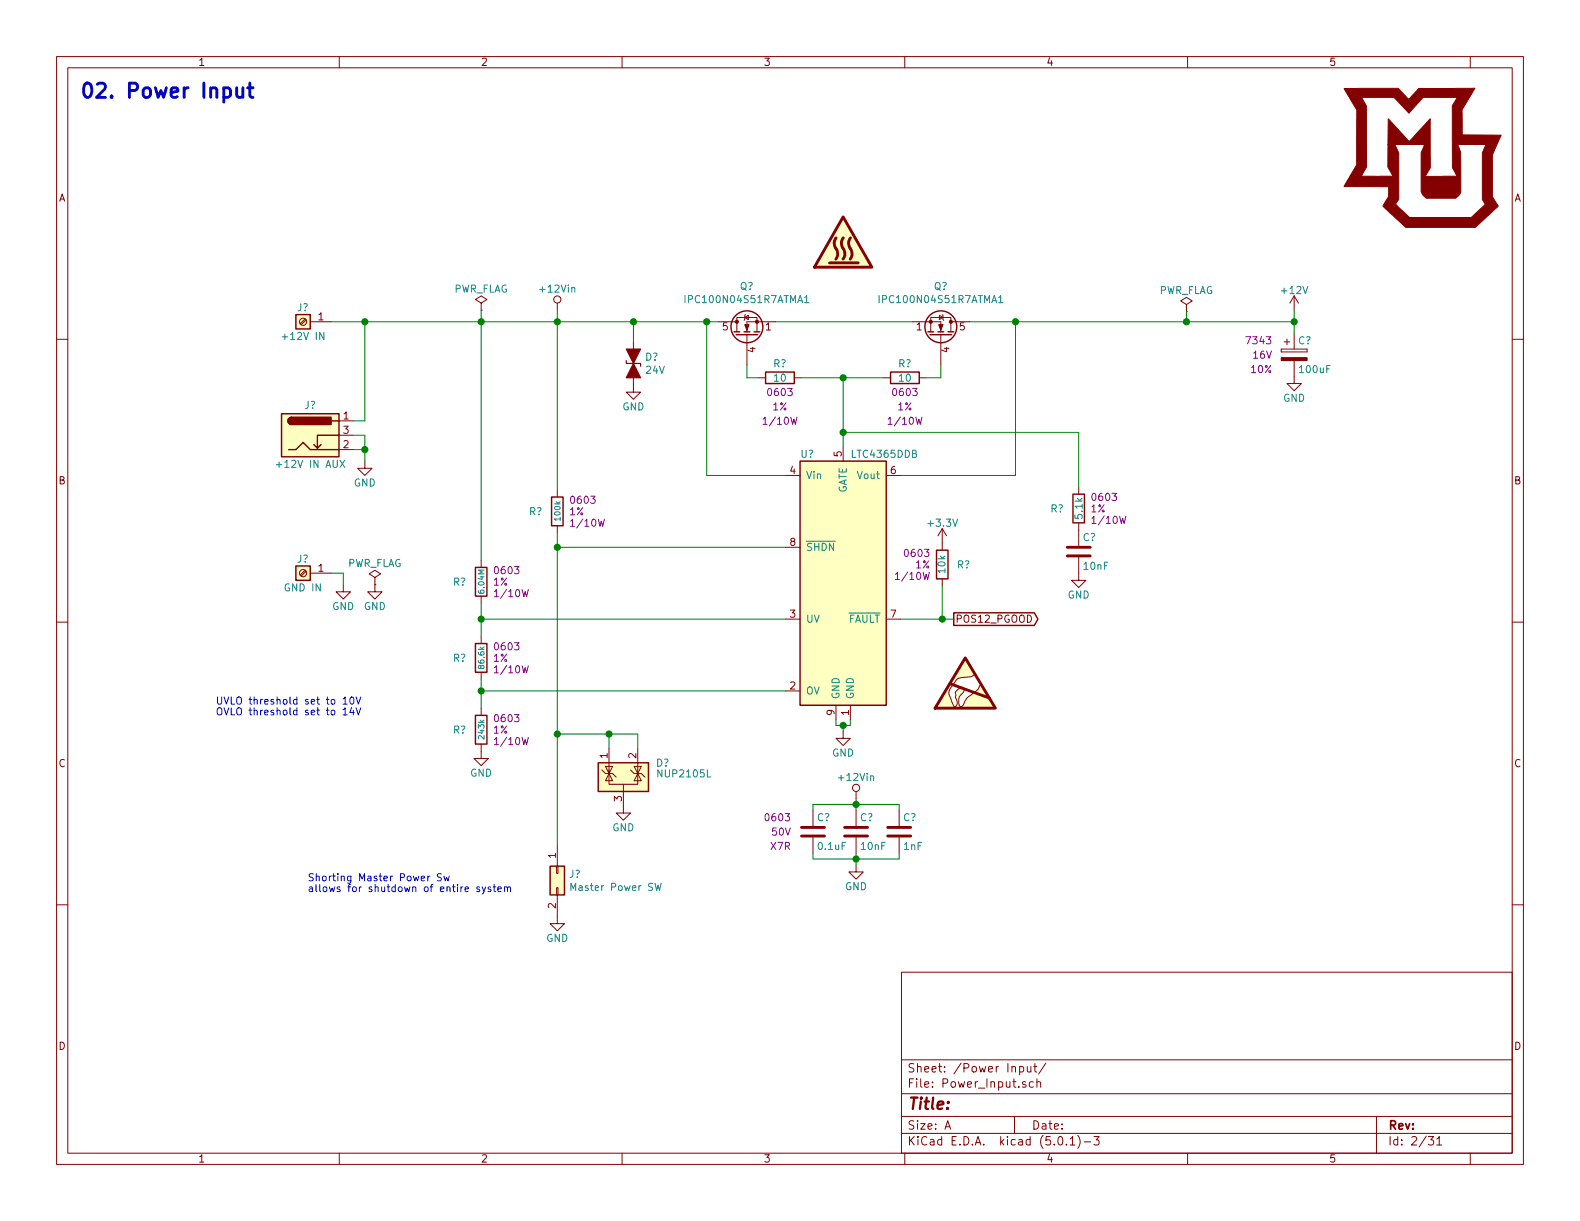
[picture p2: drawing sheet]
<svg xmlns="http://www.w3.org/2000/svg" width="279mm" height="216mm" viewBox="0 0 279 216" stroke-linecap="round" stroke-linejoin="round" font-family="sans-serif">
<g fill="none" stroke="#840000" stroke-width=".18">
<path d="M10 10h259.4v195.9h-259.4zM12 12h255.4v191.9h-255.4zM60 10v2M110 10v2M160 10v2M210 10v2M260 10v2M10 60h2M53.9 56.4l-.8 .8M54.1 56.6l-.8 .8M54.9 56.9h3.8M85.1 53.6l1-.6-1-.7-1 .7 1 .6v1.3"/>
<path d="M85.1 54.9h.1M98.6 53.6v1.3M127 56.9h3.3M130.3 56.9v-.8h3.6v2.6M130.3 56.9v1.8M131.7 56.1l.6-.3v.7zM131.8 55.6l-.1 .2v.7l-.1 .1M132.1 59.2v5.3M137.2 56.9h-5.1v1.8M161.3 56.9h5.1v1.8M166.1 55.8l.7 .3-.7 .4zM166.4 59.2v5.3"/>
<path d="M166.6 55.6l.2 .2v.7l.1 .1M168.1 56.9v-.8h-3.5v2.6M168.1 56.9h3.3M168.1 56.9v1.8M209.8 53.8l1-.6-1-.6-1 .6 1 .6v1.3M209.8 55.1h.1M227.6 59.9v1.1M228.9 52.3v2.6M228.9 58.9v2.8M228.9 52.3l-.8 1.3M228.9 52.3l.7 1.3M267.4 60h2"/>
<path d="M59.9 74.4h2.6M59.9 79.5h2.6M59.9 77h2.6M112 60.5v8.8h1.3l-1.3 1.3-1.3-1.3h1.3M134.1 66.8h1.3M140.5 66.8h1.2M149.1 79v2.5M156.2 66.8h1.3M162.6 66.8h1.2M226.6 61.7v.5zM226.6 62.2h4.5zM226.6 61.7h4.5z"/>
<path d="M227.1 60.5h1M228.9 63.8v4h1.2l-1.2 1.3-1.3-1.3h1.3M231.1 61.7v.5zM64.5 81.5v1.3h1.3l-1.3 1.3-1.3-1.3h1.3M85.1 99.1v1.2M98.6 86.6v1.3M98.6 93v1.2M138.9 84.1h2.6M138.9 96.8h2.6M156.7 84.1h2.6M166.6 93.5v3.8M166.6 93.5l-.7 1.2"/>
<path d="M166.6 93.5l.8 1.2M190.8 98.6v4h1.2l-1.2 1.3-1.3-1.3h1.3M190.8 86.1v1.3M190.8 92.5v4M10 110h2M53.9 100.8l-.8 .9M54.1 101l-.8 .9M54.9 101.3h3.8M60.7 103.4v1.2h1.3l-1.3 1.3-1.3-1.3h1.3M66.3 103.4v1.2h1.3l-1.3 1.3-1.3-1.3h1.3M66.3 102.1l1-.6-1-.7-1 .7 1 .6v1.3M66.3 103.4h.1"/>
<path d="M85.1 105.4v1.3M85.1 112.5v1.3M85.1 118.9v1.2M138.9 109.5h2.6M156.7 109.5h2.6M166.6 102.4v1.2M170.6 116.3l1.8 2.9-.6 .4-1.4 .2a1.5 1.5 0 0 0-1.7 1l-.1 .2a1.84 1.84 0 0 0-.4 2.7l.1 .3a1.05 1.05 0 0 0 .6 .9 .98 .98 0 0 0 .1-1.5v-.4a.98 .98 0 0 1 .6-1.3 .48 .48 0 0 1 .6-.1 .48 .48 0 0 1 .3 .5l-.1 .3a1.94 1.94 0 0 0-.7 2.4l.1 .1h.4a5.8 5.8 0 0 1 2.5-2.8l.4-.4a.75 .75 0 0 1 .5-.7l2.5 4.3h-10.8zM267.4 110h2M85.1 131.6v2.5h1.3l-1.3 1.3-1.3-1.3h1.3M85.1 125.2v1.3M106.4 136.1l.7 .7h1.2l.7 .6M107.7 136.8v1.9h5.1v-1.9"/>
<path d="M107.7 136.8l.6 1.2h-1.2zM107.7 136.1v.7l.6-1.3h-1.2l.6 1.3M107.7 132.3v4.5M110.2 138.7v5.1h1.3l-1.3 1.2-1.2-1.2h1.2M111.5 136.1l.6 .7h1.3l.6 .6M112.1 135.5h1.3l-.6 1.3zM112.8 136.8l.6 1.2h-1.3zM112.8 132.3v4.5M138.9 122.2h2.6M147.8 124.7v2.6M149.1 129.3v1.3h1.3l-1.3 1.2-1.3-1.2h1.3M150.4 124.7v2.6"/>
<path d="M151.4 140v1.2M10 160h2M98.4 153.2h.3v1.2h-.3zM98.4 157h.3v1.2h-.3zM98.6 158.2v5.1h1.2l-1.2 1.3-1.3-1.3h1.3M98.6 149.4v3.8M143.8 143.3v2.8M143.8 148.1v2.8M151.4 152.9v1.3h1.3l-1.3 1.2-1.3-1.2h1.3M151.4 143.3v2.8M151.4 148.1v2.8M159 143.3v2.8"/>
<path d="M159 148.1v2.8M267.4 160h2M159.4 171.9h108v32h-108zM159.4 197.4h108M159.4 193.4h108M159.4 187.4h108M167.1 199.7l.5-1.5 .5 1.5M167.2 199.2h.8M179.4 197.4v3M180.3 188.6h.4l.3 .2-.1 .6-.2 .2-.4-.1M180.3 188.6v1.5M181.4 191.3a.37 .37 0 0 0-.6 .2l.1 .2 .5 .1 .1 .2-.3 .3-.4-.1"/>
<path d="M181.7 188.6v.9l.4 .1 .2-.2M182.3 188.6v1M182.7 191.3h-.4l-.3 .2 .1 .6 .2 .2 .4-.1M182.8 188.6h.6M183 188.1v1.3l.4 .2M183.4 191.4v-.1a.37 .37 0 0 1 .6 .2v.8M183.4 190.8v1.5M184.9 188l-1.2 1.9M243.4 197.4v6.5M60 203.9v2M110 203.9v2M159.4 200.4h108"/>
<path d="M160 203.9v2M187.2 201.1l.4-.1a.94 .94 0 0 1 0 1.5 .79 .79 0 0 1-.4-1.4zM188.6 202.3v.2M189.2 201.4l.5-.4v1.5M189.2 202.5h.9M190.6 200.8a1.71 1.71 0 0 1 0 2.2M191.7 201.9h1.2M193.4 201h1l-.5 .5 .4 .2v.6l-.2 .2-.7-.2M210 203.9v2M252.6 201h.9l-.5 .5 .4 .2v.6l-.2 .2-.6-.2M254.1 201.4l.4-.4v1.5M254.1 202.5h.8"/>
<path d="M260 203.9v2"/>
<circle cx="53.6" cy="56.9" r=".63"/>
<circle cx="98.6" cy="53" r=".63"/>
<circle cx="53.6" cy="101.3" r=".63"/>
<circle cx="151.4" cy="139.3" r=".63"/>
</g>
<g fill="none" stroke="#008400" stroke-width=".18">
<path d="M58.7 56.9h68.3M64.5 56.9v17.5h-2M85.1 54.9v44.2M98.6 54.9v31.7M112 56.9v3.6M125 56.9v27.2h13.9M137.2 56.9h24.1M171.4 56.9h57.5M179.6 56.9v27.2h-20.3M209.8 55.1v1.8M228.9 54.9v4M62.5 77h2v4.5"/>
<path d="M62.5 79.5h2M132.1 64.5v2.3h2M141.7 66.8h14.5M149.1 66.8v12.2M149.1 76.5h41.7v9.6M166.4 64.5v2.3h-2.6M98.6 94.2v55.2M98.6 96.8h40.3M58.7 101.3h2v2.1M85.1 106.7v5.8M85.1 109.5h53.8M159.3 109.5h9.4"/>
<path d="M166.6 103.6v5.9M85.1 120.1v5.1M85.1 122.2h53.8M98.6 129.8h14.2v2.5M107.7 129.8v2.5M147.8 127.3v1h2.6v-1M149.1 128.3v1M143.8 150.9v1h15.2v-1M143.8 143.3v-1.1h15.2v1.1M151.4 141.2v2.1M151.4 150.9v2"/>
</g>
<g fill="#008400" stroke="#008400" stroke-width=".25">
<circle cx="149.1" cy="128.3" r=".51"/>
<circle cx="151.4" cy="151.9" r=".51"/>
<circle cx="151.4" cy="142.2" r=".51"/>
<circle cx="85.1" cy="122.2" r=".51"/>
<circle cx="85.1" cy="109.5" r=".51"/>
<circle cx="149.1" cy="66.8" r=".51"/>
<circle cx="149.1" cy="76.5" r=".51"/>
<circle cx="98.6" cy="56.9" r=".51"/>
<circle cx="85.1" cy="56.9" r=".51"/>
<circle cx="179.6" cy="56.9" r=".51"/>
<circle cx="209.8" cy="56.9" r=".51"/>
<circle cx="166.6" cy="109.5" r=".51"/>
<circle cx="228.9" cy="56.9" r=".51"/>
<circle cx="125" cy="56.9" r=".51"/>
<circle cx="112" cy="56.9" r=".51"/>
<circle cx="98.6" cy="96.8" r=".51"/>
<circle cx="98.6" cy="129.8" r=".51"/>
<circle cx="107.7" cy="129.8" r=".51"/>
<circle cx="64.5" cy="79.5" r=".51"/>
<circle cx="64.5" cy="56.9" r=".51"/>
</g>
<g fill="none" stroke="#840000" stroke-width=".25">
<path d="M52.3 55.6h2.6v2.6h-2.6zM129.8 58.7h1M130.2 59.2h3.8M131.6 58.7h1M133.3 58.7h1.1M164.1 58.7h1M164.5 59.2h3.8M165.9 58.7h1M167.6 58.7h1.1M49.8 73.2h10.1v7.6h-10.1zM51.1 79.5h1.2l1.3-1.3 1.3 1.3h5M51.6 73.8a.63 .63 0 0 0-.7 .6 .63 .63 0 0 0 .7 .7"/>
<path d="M56.8 78.6l-.7 .6M58.7 74.4h1.2M59.9 77h-3.8v2.2l-.6-.6M135.4 65.8h5.1v2h-5.1zM157.5 65.8h5.1v2h-5.1zM97.5 87.9h2.1v5.1h-2.1zM141.5 81.5h15.2v43.2h-15.2zM165.6 97.3h2v5.1h-2zM189.7 87.4h2.1v5.1h-2.1zM52.3 100.1h2.6v2.5h-2.6zM84.1 100.3h2v5.1h-2zM84.1 113.8h2v5.1h-2z"/>
<path d="M168.7 108.4h14.2l.6 1.1-.6 1.1h-14.2zM84.1 126.5h2v5.1h-2zM105.8 134.9h8.9v5.1h-8.9zM97.3 153.2h2.5v5h-2.5z"/>
<circle cx="132.1" cy="57.8" r="2.82"/>
<circle cx="166.4" cy="57.8" r="2.82"/>
</g>
<g fill="none" stroke="#840000" stroke-width=".51">
<path d="M149.1 38.4l5.1 8.8h-10.2zM146.7 46.5h5.1M147.9 42.1a1.91 1.91 0 0 0 .2 2.3v.7l-.3 .7M149.1 42.1a1.91 1.91 0 0 0 .2 2.3l.1 .7-.3 .7M150.4 42.1a1.91 1.91 0 0 0 .2 2.3l.1 .7-.4 .7M188.7 98.3h4.1M188.7 96.8h4.1M170.7 116.3l5.3 8.9h-10.6zM168 120.9l7 2.5M141.7 147.8h4.1M141.7 146.3h4.1M149.4 147.8h4"/>
<path d="M149.4 146.3h4M157 147.8h4M157 146.3h4"/>
</g>
<g fill="#840000" stroke="#840000" stroke-width=".18">
<path d="M226.6 63.2h4.5v.6h-4.5z"/>
<path d="M131.7 57.4h.8l-.4 1z"/>
<path d="M166 57.4h.8l-.4 1z"/>
<path d="M237.7 15.6h9.6l1.8 2 1.8-2h9.9l-2.3 3.8 .1 4.5h6.9l-1.6 3.5v7.4l1 1.6-4 3.8h-12.3l-4-3.8 .9-1.6 .1-1.8h-7.9l1.1-1.9h7.5l-.9-1.6v-3.9h1.3l.6 1.4v8.3l-.5 .8 2.5 2.4h10.9l2.5-2.4-.6-.8v-8.3l.7-1.4h-5l.5 1.3v7.1l-.9 1.1h-5.2l-.7-.7-.2-.5v-6.9l.6-1.4h-6.5l.1-4.6 3.7 4 3.7-4v8.7l-.9 1.5 5.7-.1-.9-1.4v-11l.9-1.5h-6l-2.6 2.8-2.6-2.8h-5.7l.8 1.5 .1 10.8-1 1.6h-1.9l1.1-1.9v-9.8z"/>
<circle cx="133.9" cy="56.9" r=".28"/>
<circle cx="130.3" cy="56.9" r=".28"/>
<circle cx="164.6" cy="56.9" r=".28"/>
<circle cx="168.1" cy="56.9" r=".28"/>
</g>
<g fill="#840000" stroke="#840000" stroke-width=".2">
<path d="M110.7 61.7h2.6l-1.3 2.6z"/>
<path d="M112 64.3l1.3 2.5h-2.6z"/>
</g>
<path d="M110.7 63.8v.5h2.6v.5" fill="none" stroke="#840000" stroke-width=".2"/>
<g fill="#ffffc2" stroke="#ffffc2" stroke-width=".18">
<path d="M52.3 55.6h2.6v2.6h-2.6z"/>
<path d="M141.5 81.5h15.2v43.2h-15.2z"/>
<path d="M52.3 100.1h2.6v2.5h-2.6z"/>
<path d="M97.3 153.2h2.5v5h-2.5z"/>
<path d="M105.8 134.9h8.9v5.1h-8.9z"/>
<path d="M170.6 116.3l1.8 2.9-.6 .4-1.4 .2a1.5 1.5 0 0 0-1.7 1l-.1 .2a1.84 1.84 0 0 0-.4 2.7l.1 .3a1.05 1.05 0 0 0 .6 .9 .98 .98 0 0 0 .1-1.5v-.4a.98 .98 0 0 1 .6-1.3 .48 .48 0 0 1 .6-.1 .48 .48 0 0 1 .3 .5l-.1 .3a1.94 1.94 0 0 0-.7 2.4l.1 .1h.4a5.8 5.8 0 0 1 2.5-2.8l.4-.4a.75 .75 0 0 1 .5-.7l2.5 4.3h-10.8z"/>
<path d="M149.1 38.4l5.1 8.8h-10.2z"/>
<path d="M49.8 73.2h10.1v7.6h-10.1z"/>
</g>
<path d="M121.1 52.2v1.3M142.3 52.6l.3-.4v1.3M142.3 53.5h.7M155.4 52.2v1.3M176.6 52.6l.4-.4v1.3M176.6 53.5h.7M48.9 82.2h.9M60.1 81.4l.9 1.3M61 81.4l-.9 1.3M101 157.5v-1.3l.4 .9 .4-.9v1.3M115.8 156.2l.3 1.3 .3-1 .2 1 .3-1.3" fill="none" stroke="#008484" stroke-width=".18"/>
<g fill="#840000" stroke="#840000" stroke-width=".25">
<path d="M51.1 74l.5-.2v1.3a.64 .64 0 0 1-.6-.4 .64 .64 0 0 1 .1-.7z"/>
<path d="M51.6 73.8h6.9v1.3h-6.9z"/>
</g>
<g fill="none" stroke="#0000c2" stroke-width=".18">
<path d="M60.7 123.6l.3-.4v1.3M60.7 125.5l.3-.4v1.3M60.7 124.5h.7M60.7 126.4h.7M62 123.4l.2-.2a.69 .69 0 0 1 .4 .7 .69 .69 0 0 1-.4 .6l-.3-.2v-.3zM62.2 125.1l-.3 .9h.8M62.5 125.6v.8M63 123.2l.4 1.3 .4-1.3M63 125.1l.4 1.3 .4-1.3M76 154.9l-.4 .2M78.1 154.6l-.5-.1-.2 .1v.4l.6 .2 .1 .3-.3 .3-.5-.1M78.5 154.9l.2 .9 .3-.7 .2 .7 .3-.9"/>
<path d="M84.8 156.9l-.3-.1-.2 .2 .1 .2 .4 .1v.3h-.5M85.3 156.8l.3 .9M85.9 156.8l-.5 1.2-.1 .1M86.8 156.9l-.3-.1-.2 .2 .1 .2 .4 .1v.3h-.5M87.2 156.8h.5M87.4 156.4v1.1l.3 .2M88 157.2l.6-.1v-.2l-.4-.1-.2 .2 .1 .6h.5M89.2 156.9l.2-.1 .3 .1v.8M89.2 156.8v.9M89.7 157l.2-.2 .3 .1 .1 .8"/>
</g>
<path d="M41.9 15.5v1.3l.1 .3a.66 .66 0 0 0 1-.1M43 15.5v1.7M43.8 15.5h1M44.2 14.7v2.1l.1 .3 .5 .1" fill="none" stroke="#0000c2" stroke-width=".51"/>
<text font-size="3.5" fill="#0000c2" x="14" y="17.3">02. Power Input</text>
<text font-size="2.8" fill="#840000" x="160.4" y="196.2">Title:</text>
<g font-size="2.1" fill="#840000">
<text x="160.4" y="189.6">Sheet: /Power Input/</text>
<text x="160.4" y="192.3">File: Power_Input.sch</text>
<text x="160.4" y="202.5">KiCad E.D.A. kicad (5.0.1)-3</text>
<text x="160.4" y="199.7">Size: A</text>
<text x="182.4" y="199.7">Date:</text>
<text x="245.4" y="199.7">Rev:</text>
<text x="245.4" y="202.5">Id: 2/31</text>
</g>
<g font-size="1.8" fill="#840000">
<text x="35" y="11.6">1</text>
<text x="85" y="11.6">2</text>
<text x="135" y="11.6">3</text>
<text x="185" y="11.6">4</text>
<text x="235" y="11.6">5</text>
<text x="10.4" y="35.6">A</text>
<text x="267.8" y="35.6">A</text>
<text x="56.3" y="56.6">1</text>
<text x="127.8" y="58.4">5</text>
<text x="135.4" y="58.4">1</text>
<text x="162.1" y="58.4">1</text>
<text x="169.7" y="58.4">5</text>
<text x="133.6" y="62.3" transform="rotate(-90 133.6 62.3)">4</text>
<text x="167.9" y="62.3" transform="rotate(-90 167.9 62.3)">4</text>
<text x="60.7" y="74.2">1</text>
<text x="60.7" y="76.7">3</text>
<text x="60.7" y="79.2">2</text>
<text x="139.7" y="83.8">4</text>
<text x="148.8" y="80.7" transform="rotate(-90 148.8 80.7)">5</text>
<text x="157.5" y="83.8">6</text>
<text x="10.4" y="85.6">B</text>
<text x="267.8" y="85.6">B</text>
<text x="56.3" y="101.1">1</text>
<text x="139.7" y="96.5">8</text>
<text x="139.7" y="109.2">3</text>
<text x="157.5" y="109.2">7</text>
<text x="168.9" y="110.1">POS12_PGOOD</text>
<text x="139.7" y="121.9">2</text>
<text x="147.6" y="126.5" transform="rotate(-90 147.6 126.5)">9</text>
<text x="150.1" y="126.5" transform="rotate(-90 150.1 126.5)">1</text>
<text x="10.4" y="135.6">C</text>
<text x="107.4" y="134.1" transform="rotate(-90 107.4 134.1)">1</text>
<text x="112.5" y="134.1" transform="rotate(-90 112.5 134.1)">2</text>
<text x="267.8" y="135.6">C</text>
<text x="110" y="141.7" transform="rotate(-90 110 141.7)">3</text>
<text x="98.3" y="151.7" transform="rotate(-90 98.3 151.7)">1</text>
<text x="98.3" y="160.6" transform="rotate(-90 98.3 160.6)">2</text>
<text x="10.4" y="185.6">D</text>
<text x="267.8" y="185.6">D</text>
<text x="35" y="205.5">1</text>
<text x="85" y="205.5">2</text>
<text x="135" y="205.5">3</text>
<text x="185" y="205.5">4</text>
<text x="235" y="205.5">5</text>
</g>
<g font-size="1.8" fill="#008484">
<text x="80.1" y="51.7">PWR_FLAG</text>
<text x="95.7" y="51.7">+12Vin</text>
<text x="121.7" y="53.6">IPC100N04S51R7ATMA1</text>
<text x="130.8" y="51.3">Q?</text>
<text x="156.1" y="53.6">IPC100N04S51R7ATMA1</text>
<text x="165.2" y="51.3">Q?</text>
<text x="204.9" y="52">PWR_FLAG</text>
<text x="226.8" y="52">+12V</text>
<text x="52.6" y="55">J?</text>
<text x="50.4" y="60.1">+12V IN</text>
<text x="114.1" y="63.8">D?</text>
<text x="136.8" y="64.9">R?</text>
<text x="158.9" y="64.9">R?</text>
<text x="229.6" y="60.9">C?</text>
<text x="229.9" y="66">100uF</text>
<text x="114.3" y="66.1">24V</text>
<text x="137" y="67.5">10</text>
<text x="159.1" y="67.5">10</text>
<text x="226.9" y="71">GND</text>
<text x="53.8" y="72.3">J?</text>
<text x="110.1" y="72.6">GND</text>
<text x="49.5" y="82.7">+12V IN AUX</text>
<text x="141.6" y="80.9">U?</text>
<text x="150.8" y="80.9">LTC4365DDB</text>
<text x="62.6" y="86">GND</text>
<text x="142.5" y="84.7">Vin</text>
<text x="149.7" y="87.5" transform="rotate(-90 149.7 87.5)">GATE</text>
<text x="151.8" y="84.7">Vout</text>
<text x="93.6" y="91.1">R?</text>
<text x="164.3" y="93.1">+3.3V</text>
<text x="185.8" y="90.6">R?</text>
<text x="191.4" y="91.6" transform="rotate(-90 191.4 91.6)">5.1k</text>
<text x="191.5" y="95.7">C?</text>
<text x="52.6" y="99.5">J?</text>
<text x="61.3" y="100.3">PWR_FLAG</text>
<text x="142.5" y="97.4">SHDN</text>
<text x="167.2" y="101.3" transform="rotate(-90 167.2 101.3)">10k</text>
<text x="169.2" y="100.5">R?</text>
<text x="191.7" y="100.8">10nF</text>
<text x="50.5" y="104.6">GND IN</text>
<text x="58.8" y="107.9">GND</text>
<text x="64.3" y="107.9">GND</text>
<text x="80.1" y="103.6">R?</text>
<text x="188.8" y="105.8">GND</text>
<text x="142.5" y="110.1">UV</text>
<text x="149.9" y="110.1">FAULT</text>
<text x="80.1" y="117">R?</text>
<text x="142.5" y="122.8">OV</text>
<text x="148.5" y="123.7" transform="rotate(-90 148.5 123.7)">GND</text>
<text x="151" y="123.7" transform="rotate(-90 151 123.7)">GND</text>
<text x="80.1" y="129.7">R?</text>
<text x="83.1" y="137.3">GND</text>
<text x="116" y="135.6">D?</text>
<text x="116.6" y="137.5">NUP2105L</text>
<text x="147.1" y="133.8">GND</text>
<text x="148.5" y="138.1">+12Vin</text>
<text x="108.3" y="147">GND</text>
<text x="144.5" y="145.2">C?</text>
<text x="152.1" y="145.2">C?</text>
<text x="159.7" y="145.2">C?</text>
<text x="100.7" y="155.2">J?</text>
<text x="144.8" y="150.3">0.1uF</text>
<text x="152.3" y="150.3">10nF</text>
<text x="159.9" y="150.3">1nF</text>
<text x="101.5" y="157.5">Master Power SW</text>
<text x="149.4" y="157.4">GND</text>
<text x="96.6" y="166.5">GND</text>
</g>
<g font-size="1.8" fill="#840084">
<text x="220.6" y="60.9">7343</text>
<text x="221.3" y="66">10%</text>
<text x="221.6" y="63.4">16V</text>
<text x="136" y="70">0603</text>
<text x="158.1" y="70">0603</text>
<text x="135.4" y="75.1">1/10W</text>
<text x="136.7" y="72.6">1%</text>
<text x="157.5" y="75.1">1/10W</text>
<text x="158.7" y="72.6">1%</text>
<text x="101.1" y="89.1">0603</text>
<text x="193.3" y="88.6">0603</text>
<text x="100.7" y="91.1">1%</text>
<text x="101.3" y="93.1">1/10W</text>
<text x="192.9" y="90.6">1%</text>
<text x="193.5" y="92.6">1/10W</text>
<text x="87.7" y="101.5">0603</text>
<text x="160.1" y="98.5">0603</text>
<text x="161.9" y="100.5">1%</text>
<text x="87.2" y="103.6">1%</text>
<text x="87.9" y="105.6">1/10W</text>
<text x="158.8" y="102.5">1/10W</text>
<text x="87.2" y="117">1%</text>
<text x="87.7" y="115">0603</text>
<text x="87.9" y="119">1/10W</text>
<text x="87.2" y="129.7">1%</text>
<text x="87.7" y="127.7">0603</text>
<text x="87.9" y="131.7">1/10W</text>
<text x="135.5" y="145.2">0603</text>
<text x="136.6" y="147.8">50V</text>
<text x="136.3" y="150.3">X7R</text>
</g>
<g font-size="1.8" fill="#0000c2">
<text x="38.1" y="124.6">UVLO threshold set to 10V</text>
<text x="38.1" y="126.5">OVLO threshold set to 14V</text>
<text x="54.4" y="155.8">Shorting Master Power Sw</text>
<text x="54.4" y="157.7">allows for shutdown of entire system</text>
</g>
<g font-size="1.4" fill="#008484">
<text x="99.1" y="92" transform="rotate(-90 99.1 92)">100k</text>
<text x="85.6" y="104.8" transform="rotate(-90 85.6 104.8)">6.04M</text>
<text x="85.6" y="118.1" transform="rotate(-90 85.6 118.1)">86.6k</text>
<text x="85.6" y="130.6" transform="rotate(-90 85.6 130.6)">243k</text>
</g>
</svg>
